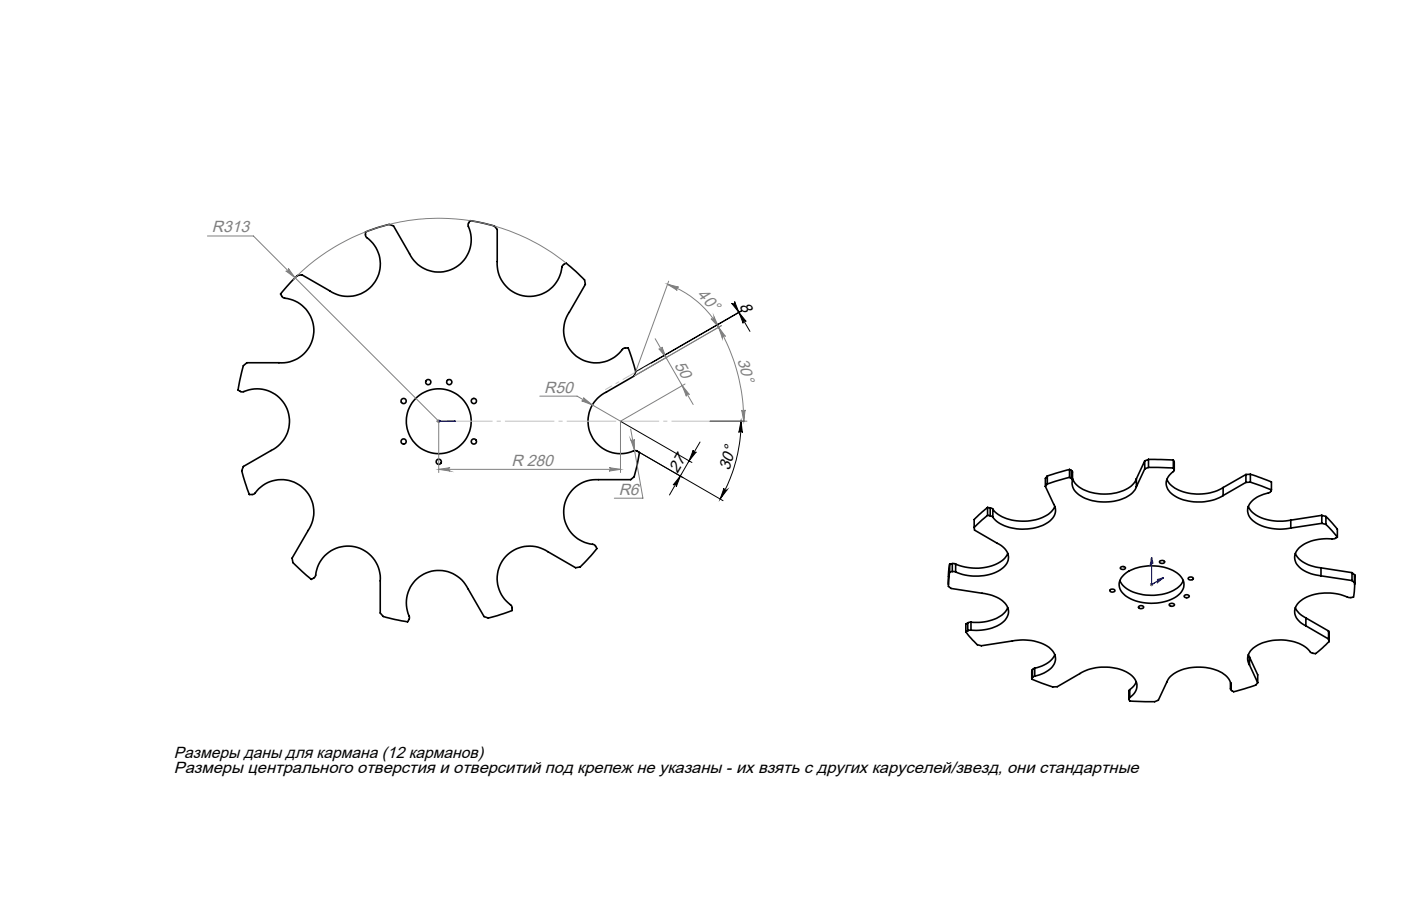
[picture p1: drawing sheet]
<svg xmlns="http://www.w3.org/2000/svg" width="432mm" height="279mm" viewBox="0 0 432 279" stroke-linecap="round" stroke-linejoin="round" font-family="sans-serif">
<g fill="none" stroke="#000" stroke-width=".5">
<path d="M90.9 85.7l.8-.7 1.3-.3 9.3 5.4a10.1 10.1 0 0 0 13.5-3.6 10.1 10.1 0 0 0-3.1-13.6l-.1-1.4 .9-.3 6.4-2 1.4 .5 5.3 9.3a10.1 10.1 0 0 0 13.5 3.6 10.1 10.1 0 0 0 4.2-13.3l.6-1.2 .9 .1 6.6 1.5 .8 1.1v10.7a10.1 10.1 0 0 0 9.9 9.9 10.1 10.1 0 0 0 10.3-9.4l1.1-.9 5.7 5.2 .2 1.4-5.4 9.3a10.1 10.1 0 0 0 3.6 13.5 10.1 10.1 0 0 0 13.6-3.1l1.4-.1 .4 .9 1.9 6.4-.5 1.4-9.2 5.3a10 10 0 0 0-3.8 13.4 10 10 0 0 0 13.3 4.3l1.4 .5-1.7 7.5-1 .9h-9.9a10.1 10.1 0 0 0-10.7 9.4 10.1 10.1 0 0 0 9.4 10.7l.8 1.2-1.2 1.4-4 4.2-1.4 .3-9.3-5.4a10.1 10.1 0 0 0-13.5 3.6 10.1 10.1 0 0 0 3.1 13.6l.1 1.4-.9 .3-6.4 2-1.3-.5-5.4-9.3a10.1 10.1 0 0 0-13.4-3.6 10.1 10.1 0 0 0-4.2 13.3l-.6 1.3-7.5-1.7-.9-1v-10.8a10 10 0 0 0-9.8-9.9 10 10 0 0 0-10.2 9.4l-1.2 .9-5.7-5.2-.3-1.4 5-8.6a10.1 10.1 0 0 0-2.8-13.9 10.1 10.1 0 0 0-14 2.8l-1.4 .1-2.3-7.3 .5-1.3 9.3-5.4a10.1 10.1 0 0 0 3.6-13.5 10.1 10.1 0 0 0-13.3-4.1l-1.2-.6 .1-1 1.5-6.5 1.1-.9h10.7a10.1 10.1 0 0 0 9.9-9.8 10.1 10.1 0 0 0-9.4-10.3l-.8-1.1zM304.4 158.9l-4.2 3.8M304.4 156.5l-4.2 3.7v2.5M304.4 158.9l.8 .2M304.4 156.5v2.4M304.4 156.5l.8 .1M305.2 159.1l.8 .4M305.2 156.6l.8 .4M305.2 156.6v2.5M306 157v2.5M322.2 150l2.6 5.5a4 4 0 0 1-1.7 5.5 14.7 14.7 0 0 1-16.4-.7l-.7-.8M322.8 149.3l-.6 .7"/>
<path d="M322.8 146.8v2.5M322.8 146.8l-.6 .7v2.5M325.1 156.2a8.9 8.9 0 0 1-7.5 4.4 13.3 13.3 0 0 1-11.3-3.1l-.3-.5M329.6 147.2l-6.8 2.1M329.6 144.8l-6.8 2M329.6 147.2l.6 .4M329.6 144.8v2.4M329.6 144.8l.6 .3M330.2 147.6l.4 .4a4.4 4.4 0 0 0 2.6 5 15.2 15.2 0 0 0 15.5-.7l1.1-1.2 .4-1M330.2 145.1l.4 .4v2.5M330.2 145.1v2.5M330.6 147.5a8.1 8.1 0 0 0 6.9 4.6 13.4 13.4 0 0 0 12-3.1l.7-1.3"/>
<path d="M350.2 147.7v2.4M352.8 144.6l-2.6 5.5M352.8 142.1v2.5M352.8 142.1l-2.6 5.6M354 144.1l7.6 .2M354 141.7l7.6 .2M354 144.1l-1.2 .5M354 141.7v2.4M354 141.7l-1.2 .4M359.7 147.8a8.8 8.8 0 0 0 7.4 4.4 15.1 15.1 0 0 0 9.9-1.8M361.6 144.3l.3 .8a4.3 4.3 0 0 0-1.3 6.7 14.6 14.6 0 0 0 15.2 1.7l1.2-.7M361.6 141.9v2.4"/>
<path d="M361.6 141.9l.3 .5M361.9 142.4v.1M361.9 142.4v2.6M377 150.4v2.4M384 148.8l-7 4M384 146.3v2.5M384 146.3l-7 4.1M384.7 156.2a8.6 8.6 0 0 0 7.3 4.3l3.4 .2 2.4-.3M385.4 148.7l6.5 2.4M385.4 146.3l6.5 2.3v2.5M385.4 148.7l-1.4 .1M385.4 146.3v2.4"/>
<path d="M385.4 146.3h-1.4M391.9 151.1l-.4 .6-.4 .3a7.9 7.9 0 0 0-6.5 4.8 5.1 5.1 0 0 0 3.7 5.1 16.2 16.2 0 0 0 9.5 .9M407.4 158.9v2.5M407.4 158.9l-9.6 1.5M407.4 158.9l1.3 .4M408.7 159.3l3.5 3.9v2.5M408.7 159.3v2.4M292.7 176.4l-.4 4.4 .8 .7 9.6 1.5a9.1 9.1 0 0 1 7.9 4.5 4.5 4.5 0 0 1-2.8 5.3 15.2 15.2 0 0 1-8.5 1.5M292.7 174l-.4 3.3v3M292.7 174v2.4M293.5 176.2l1 .2M293.5 173.8l1 .2"/>
<path d="M293.5 176.2l-.8 .2M293.5 173.8v2.4M293.5 173.8l-.8 .2M294.5 174v2.4M300.2 162.7l.2 .8 6.9 4a4.7 4.7 0 0 1 3.3 5.7 9.5 9.5 0 0 1-8.2 4.4 15.6 15.6 0 0 1-7.9-1.2M310.6 170.7a8.8 8.8 0 0 1-7.4 4.3 16.6 16.6 0 0 1-8.7-1M345.2 179a7.8 7.8 0 0 0 6.3 4.2 14 14 0 0 0 12.2-2.6l1-1.6M345.4 174.9a.74 .74 0 0 1 .9-.3 .74 .74 0 0 1 .5 .8 .82 .82 0 0 1-.9 .2 .82 .82 0 0 1-.6-.6zM346.3 177.3a14.6 14.6 0 0 1 13.9-1.9 6 6 0 0 1 4.7 4.8 5.8 5.8 0 0 1-4.5 4.9 14.9 14.9 0 0 1-14-1.8 3.8 3.8 0 0 1-.1-6zM357.4 173.1a.75 .75 0 0 1 .9-.3 .75 .75 0 0 1 .5 .8 .78 .78 0 0 1-.9 .2 .78 .78 0 0 1-.5-.7zM366.4 178.1a.76 .76 0 0 1 .8-.2 .76 .76 0 0 1 .5 .7 .82 .82 0 0 1-.8 .3 .82 .82 0 0 1-.6-.6zM397.8 160.4v2.4"/>
<path d="M399.2 170.7a9.3 9.3 0 0 0 7.9 4.4M407.1 177.6l9.6 1.4M407.1 175.1v2.5M407.1 175.1l9.6 1.5M407.4 161.4l-9.6 1.4M407.4 161.4l1.3 .3M408.7 161.7l3.5 4M412.2 165.7l-.8 .4a18.4 18.4 0 0 0-9.9 2 4.2 4.2 0 0 0-2.5 3.8 4.2 4.2 0 0 0 2.4 3.8 12.8 12.8 0 0 0 5.7 1.9M416.7 179l.8 .7-.1 2.8-.2 1.6-1.1 .2a17.9 17.9 0 0 0-12.6-.5 5.6 5.6 0 0 0-4.4 5.4 5.7 5.7 0 0 0 3.4 3.8M416.7 176.6l.8 .7v3M416.7 176.6v2.4M297.7 194.9l2.1 2.5a4.7 4.7 0 0 0 2.7 1.7l9.5-1.4a13.8 13.8 0 0 1 12.2 2.8 4 4 0 0 1-1.2 6.3l-1.9 1-2.2 .7"/>
<path d="M298.3 194.5l-.6 .4M298.3 192.1v2.4M298.3 192.1l-.6 .3v2.5M299.3 194.3l-1 .2M299.3 191.9l-1 .2M299.3 191.9v2.4M310.6 187.4a8.6 8.6 0 0 1-7.2 4.4l-4.1 .1M342.1 181.9a.84 .84 0 0 1 .9-.3 .84 .84 0 0 1 .6 .7 .81 .81 0 0 1-.9 .3 .81 .81 0 0 1-.6-.7zM350.9 187.1a.89 .89 0 0 1 1.6 .2 .83 .83 0 0 1-.9 .4 .83 .83 0 0 1-.7-.6zM360.4 186.3a.89 .89 0 0 1 1.5 .4 .94 .94 0 0 1-1.5-.3zM365.1 183.7a.82 .82 0 0 1 .8-.3 .82 .82 0 0 1 .6 .6 .79 .79 0 0 1-.9 .4 .79 .79 0 0 1-.5-.7zM399.2 187.4a6.2 6.2 0 0 0 3.3 3.2"/>
<path d="M402.5 193l7 4.1M402.5 190.6v2.4M402.5 190.6l7 4M409.5 197.1l.1 .8M409.5 194.6v2.5M409.5 194.6l.1 3.3M409.6 197.9l-3 2.8a1.89 1.89 0 0 1-2.6 .5 11 11 0 0 0-9.2-3.9 12 12 0 0 0-9.4 3.5 3.6 3.6 0 0 0-.3 4.2M318 209.4l4 1.6a8.3 8.3 0 0 0 3.9 .8l6.9-4.1a15.1 15.1 0 0 1 16 .6 4 4 0 0 1-.6 6.8M318.2 209l-.2 .4M318.2 206.5v2.5M318.2 206.5l-.2 .5v2.4M318.9 208.5l-.7 .5"/>
<path d="M318.9 206.1l-.7 .4M318.9 206.1v2.4M325.1 201.9a8 8 0 0 1-6.2 4.2M348.2 212.7l-.3 .3v2.5M348.2 212.7v2.4M350.2 210.3l-.7 1.2-1.3 1.2M379.3 210.5v2M379.3 212.4a4.8 4.8 0 0 0-3.3-5.2 15 15 0 0 0-15.2 1.4l-1 1.3-2.8 6-1.1 .5-7.7-.2-.3-.5 .3-.6M379.3 210.6v1.8M384.7 201.9l.4 .7M385.1 205l2.5 5.5M385.1 202.6v2.4"/>
<path d="M385.1 202.6l2.5 5.5v2.4M387.6 210.5l-.6 .8-6.8 2-.8-.4-.1-.5"/>
<circle cx="132" cy="117.8" r=".8"/>
<circle cx="138.5" cy="117.8" r=".8"/>
<circle cx="124.4" cy="136.2" r=".8"/>
<circle cx="124.4" cy="123.7" r=".8"/>
<circle cx="135.2" cy="129.9" r="10"/>
<circle cx="146" cy="136.1" r=".81"/>
<circle cx="146" cy="123.7" r=".81"/>
<circle cx="135.2" cy="142.4" r=".8"/>
</g>
<g fill="none" stroke="#000" stroke-width=".31">
<path d="M225.5 93.5a.53 .53 0 0 0 .7 .2 .53 .53 0 0 0 .2-.7l1.3 3.3zM226.2 93.6l4.9 8.6M227.8 96.4l2.2 2.7a.54 .54 0 0 0-.8-.1 .54 .54 0 0 0-.1 .7zM228.6 95.8l-32.7 18.8M228.6 95.9l-27.8 16.1M191.2 129.9l22.1 12.7M197.1 139.5l25.7 14.9M213.7 138.8a.53 .53 0 0 0 .2 .7 .53 .53 0 0 0 .7-.2l-2.2 2.8zM215.8 136.3l-9.5 16.3M218.9 129.9h10.5M228.4 129.9l.4 3.5a.55 .55 0 0 0-.5-.5 .55 .55 0 0 0-.6 .5zM228.4 129.9a47.2 47.2 0 0 1-6.4 24"/>
<path d="M209.7 146.8l-1.3 3.3a.55 .55 0 0 0-.2-.7 .55 .55 0 0 0-.7 .2zM223.1 150.6a.54 .54 0 0 0 .3 .6 .54 .54 0 0 0 .7-.1l-2.1 2.8z"/>
</g>
<g fill="none" stroke="#808080" stroke-width=".31">
<path d="M63.9 72.8h14.2l57.1 57.1M88.1 83.5a.54 .54 0 0 0 .7 0 .54 .54 0 0 0 .1-.7l2 2.9zM174.5 81.1a62.6 62.6 0 0 0-84.2 5.3M205.7 87.7l3.5 .8a.54 .54 0 0 0-.7 .3 .54 .54 0 0 0 .2 .7zM205.7 87.7a30.1 30.1 0 0 1 15.8 13.2M206.1 86.7l-10.2 27.9M219.1 98.3a.55 .55 0 0 0 .8 .1 .55 .55 0 0 0 .2-.7l1.4 3.2zM201.9 104.5l11.7 20.2M203.1 107.5a.55 .55 0 0 0 .7 .2 .55 .55 0 0 0 .2-.7l1.3 3.3zM210.3 118.9l2.2 2.8a.53 .53 0 0 0-.7-.2 .53 .53 0 0 0-.2 .7zM211.1 118.4l-19.9 11.5M221.5 100.9l2.1 2.9a.55 .55 0 0 0-.7-.2 .55 .55 0 0 0-.3 .7z"/>
<path d="M221.5 100.9a58 58 0 0 1 7.7 29M222.4 100.4l-26.9 15.6M134.7 129.9h1M134.9 129.5l.7 .7M135.2 129.4v16.3M135.6 129.5l-.7 .7M166.4 122.2h11.5l13.3 7.7M179.8 122.7l2.8 2.2-3.3-1.3a.55 .55 0 0 0 .7-.2 .55 .55 0 0 0-.2-.7zM191.2 129.9v15.8M194.4 132.3l3.8 21.3h-8.9M194.4 135.6a.54 .54 0 0 0 .6 .4 .54 .54 0 0 0 .5-.6l.1 3.6zM218.9 129.9h11.3"/>
<path d="M228.6 126.4a.53 .53 0 0 0 .5 .5 .53 .53 0 0 0 .6-.5l-.5 3.5zM135.2 144.7l3.5-.5a.53 .53 0 0 0-.5 .5 .53 .53 0 0 0 .5 .6zM135.2 144.7h56M187.7 144.2l3.5 .5-3.5 .6a.53 .53 0 0 0 .5-.6 .53 .53 0 0 0-.5-.5zM354.6 179.9l.7 .7M354.9 179.8v1M355.3 179.9l-.7 .7M354.4 180.3h1"/>
</g>
<path d="M134.6 129.9h1.3zM135.1 129.9h.3zM135.2 129.9h.1M135.2 129.9h5.2M140.4 129.9h-.5h.5M140.4 129.9h-2.6h2.6M354.9 171.8l-.1 .5zM354.9 171.8l.5 1.9-.9 .5zM354.9 171.8v8.5l3.7-2.1M356.7 178.7l1.9-.5-1.9 1.5zM358.2 178.3l.4-.1-.4 .3z" fill="none" stroke="#00f" stroke-width=".31"/>
<path d="M186.6 120.2l7.4-4.3" fill="none" stroke="#c0c0c0" stroke-width=".31" stroke-dasharray="15.2 1.3 1.3 1.3" stroke-dashoffset="12.8" stroke-linecap="butt"/>
<path d="M135.2 129.9h56" fill="none" stroke="#c0c0c0" stroke-width=".31" stroke-dasharray="15.2 1.3 1.3 1.3" stroke-dashoffset="-1.3" stroke-linecap="butt"/>
<path d="M191.2 129.9h27.7" fill="none" stroke="#c0c0c0" stroke-width=".31" stroke-dasharray="15.2 1.3 1.3 1.3" stroke-dashoffset="3.3" stroke-linecap="butt"/>
<path d="M194 115.9l6.8-4" fill="none" stroke="#c0c0c0" stroke-width=".31" stroke-dasharray="15.2 1.3 1.3 1.3" stroke-dashoffset="13.2" stroke-linecap="butt"/>
<g fill="#000">
<path d="M225.5 93.5a.53 .53 0 0 0 .7 .2 .53 .53 0 0 0 .2-.7l1.3 3.3zM227.8 96.4l2.2 2.7a.54 .54 0 0 0-.8-.1 .54 .54 0 0 0-.1 .7z"/>
<path d="M213.7 138.8a.53 .53 0 0 0 .2 .7 .53 .53 0 0 0 .7-.2l-2.2 2.8zM209.7 146.8l-1.3 3.3a.55 .55 0 0 0-.2-.7 .55 .55 0 0 0-.7 .2z"/>
<path d="M223.1 150.6a.54 .54 0 0 0 .3 .6 .54 .54 0 0 0 .7-.1l-2.1 2.8zM228.4 129.9l.4 3.5a.55 .55 0 0 0-.5-.5 .55 .55 0 0 0-.6 .5z"/>
</g>
<path d="M228.6 126.4a.53 .53 0 0 0 .5 .5 .53 .53 0 0 0 .6-.5l-.5 3.5zM221.5 100.9l2.1 2.9a.55 .55 0 0 0-.7-.2 .55 .55 0 0 0-.3 .7z" fill="#808080"/>
<g fill="#00f">
<path d="M139.9 129.9h.5zM135.1 129.9h.3z"/>
<path d="M137.8 129.9h2.6zM134.6 129.9h1.3zM358.2 178.3l.4-.1-.4 .3zM354.9 171.8l-.1 .5zM356.7 178.7l1.9-.5-1.9 1.5zM354.9 171.8l.5 1.9-.9 .5z"/>
</g>
<g fill="#808080">
<path d="M219.1 98.3a.55 .55 0 0 0 .8 .1 .55 .55 0 0 0 .2-.7l1.4 3.2zM205.7 87.7l3.5 .8a.54 .54 0 0 0-.7 .3 .54 .54 0 0 0 .2 .7z"/>
<path d="M179.8 122.7a.55 .55 0 0 1 .2 .7 .55 .55 0 0 1-.7 .2l3.3 1.3zM194.4 135.6l1.2 3.4-.1-3.6a.54 .54 0 0 1-.5 .6 .54 .54 0 0 1-.6-.4zM88.1 83.5l2.8 2.2-2-2.9a.54 .54 0 0 1-.1 .7 .54 .54 0 0 1-.7 0zM135.2 144.7l3.5-.5a.53 .53 0 0 0-.5 .5 .53 .53 0 0 0 .5 .6zM187.7 144.2l3.5 .5-3.5 .6a.53 .53 0 0 0 .5-.6 .53 .53 0 0 0-.5-.5z"/>
<path d="M203.1 107.5a.55 .55 0 0 0 .7 .2 .55 .55 0 0 0 .2-.7l1.3 3.3zM210.3 118.9l2.2 2.8a.53 .53 0 0 0-.7-.2 .53 .53 0 0 0-.2 .7z"/>
</g>
<g font-size="5" fill="#808080">
<text x="65.3" y="71.7">R313</text>
<text x="214.7" y="91.1" transform="rotate(44 214.7 91.1)">40°</text>
<text x="207.8" y="112.4" transform="rotate(60 207.8 112.4)">50</text>
<text x="227.3" y="111" transform="rotate(75 227.3 111)">30°</text>
<text x="167.7" y="121.1">R50</text>
<text x="157.6" y="143.6">R 280</text>
<text x="190.7" y="152.6">R6</text>
</g>
<g font-size="5">
<text x="227.8" y="94.2" transform="rotate(60 227.8 94.2)">8</text>
<text x="208.8" y="146.1" transform="rotate(-60 208.8 146.1)">27</text>
<text x="224.9" y="145.3" transform="rotate(-75 224.9 145.3)">30°</text>
<text x="53.6" y="233.9">Размеры даны для кармана (12 карманов)</text>
<text x="53.6" y="238.4">Размеры центрального отверстия и отверситий под крепеж не указаны - их взять с других каруселей/звезд, они стандартные</text>
</g>
</svg>
